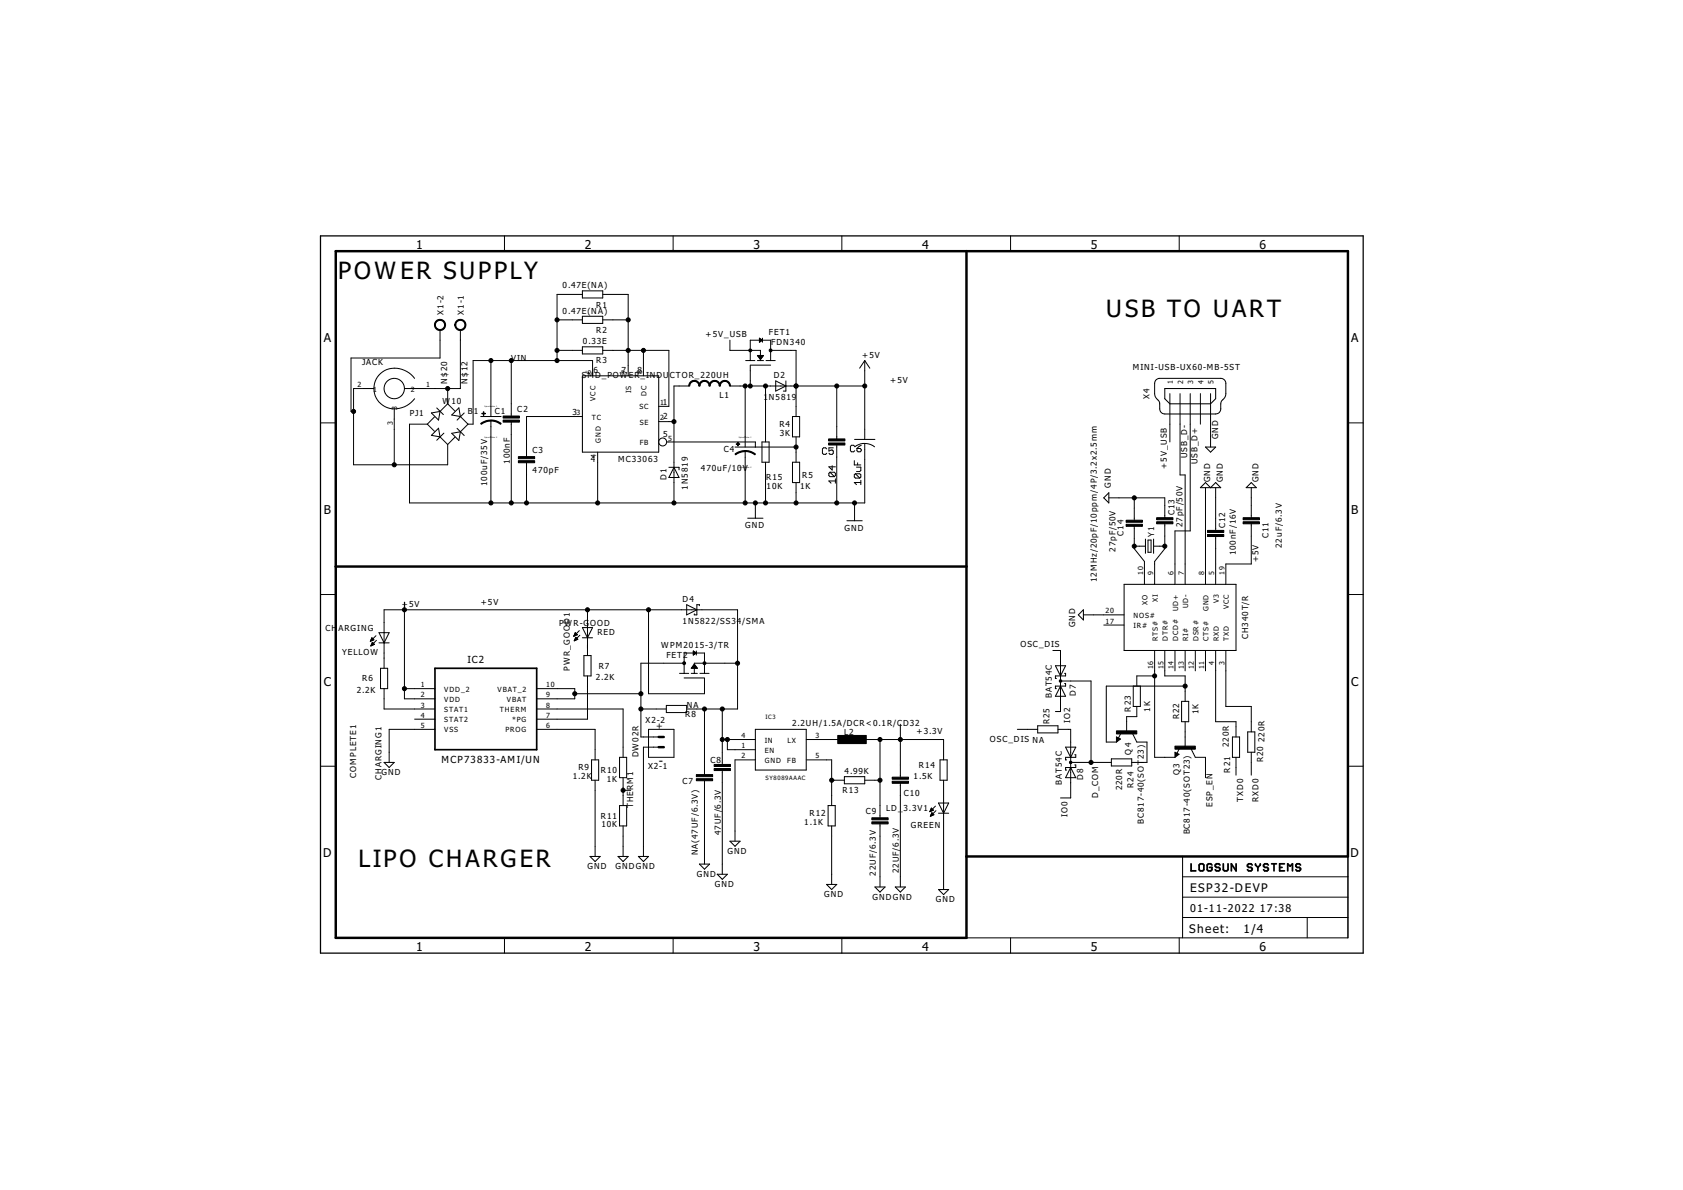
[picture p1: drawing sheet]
<svg xmlns="http://www.w3.org/2000/svg" width="420mm" height="297mm" viewBox="0 0 420 297" stroke-linecap="round" stroke-linejoin="round" font-family="sans-serif">
<g fill="none" stroke="#000" stroke-width=".25">
<path d="M125.9 58.9v3.8M168 58.9v3.8M210.2 58.9v3.8M252.3 58.9v3.8M294.4 58.9v3.8M83.8 62.7h252.7v171.4h-252.7zM139.1 79.8h6.3M145.4 72.6h5.1v1.8h-5.1zM145.4 79h5.1v1.7h-5.1zM145.4 73.5h-6.3v16.5M150.5 79.8h6.3M150.5 73.5h6.3v20.3"/>
<path d="M93.3 97a5.1 5.1 0 0 0 5.1 5.1M93.3 97h-5v19h23.5v-5M103.5 94.4a5.6 5.6 0 0 0-9.8 .8l-.4 1.8M103.5 99.5a6.3 6.3 0 0 1-5.1 2.6M109.9 82.4v7h-22.3v13.3h.7M111.8 97v3.8M114.9 82.4v14.6h-13.9M122.6 90v14M127.6 90v13.8M139.1 87.5h6.3M145.4 86.6h5.1v1.7h-5.1zM145.4 93.8h19v19.1h-19z"/>
<path d="M147.9 93.8v-3.8h-29.8v15.9h-1.3M150.5 87.5h16.5v13.9h-2.6M160.6 87.5v6.3M172.1 96.4h-3.8v29.1M182.2 96.4h33.7M182.2 84.9v2.6h7.6v2.5M186 96.4v15.2M186.2 90h2.2M187.3 90v-5.1h5.1v5.1M187.3 91.2v5.2M187.3 91.1h5.1M189.1 90h1.5"/>
<path d="M189.1 88.7h1.5l-.8 1zM189.2 88.8h1.3M189.3 89h1.1M189.4 89.1h1M189.4 89.2h.8M189.5 89.3h.7M189.6 84.4l.8 .5-.8 .5zM189.6 85.3h.1M189.6 85.2h.3M189.6 85.1h.5M189.6 85h.7M189.6 84.9h.7"/>
<path d="M189.6 84.7h.5M189.6 84.6h.3M189.6 84.5h.1M189.6 89.4h.5M189.7 89.6h.3M189.8 89.7h.1M190.4 84.4v1M191.1 96.4v13.9M191.2 90h2.3M192.4 87.5h6.3v16.5M193.7 95.1l2.5 1.3-2.5 1.2zM196.2 95.1v2.5h-.6"/>
<path d="M208.9 96.4v13.2M215.9 90v19.7M215.9 90l-1.3 1.9M215.9 90l1.2 1.9M288.5 94.9l1-.5 15.5 .1 .8 .4 .2 .8v2.9l-.2 .7-.7 .7a2.59 2.59 0 0 0-.3 2.1l-.5 1-.8 .2h-12.7l-.6-.1-.4-.4a2.64 2.64 0 0 1-.3-2l-.1-.6-.9-.9-.2-.7-.1-2.9zM290.8 97h12.7v2.5l-1.3 1.3h-10.1l-1.3-1.3zM292.1 98.3v12M294.6 98.3v20.3h1.3v27.3M297.1 98.3v34.2h-3.8v13.4M299.7 98.3v7.6M302.2 98.3v13.3M80 105.6h3.8"/>
<path d="M98.4 102.1v13.9M106.7 105.9h-4.5v19.6h113.7v-14.8l1.5 .3 .9 .5M106.7 105.9l1.8 1.8M107.7 108.7l1.8-1.8 .4 2.2zM107.7 103.1l2.2-.4-.4 2.2zM108.5 104.1l-1.8 1.8M109 101.8l1.7 1.7M109.9 109.1l1.9 1.9M110.8 108.1l-1.8 1.8M111.8 100.8l-1.9 1.9M111.8 100.8l1.8 1.8M112.8 103.6l1.8-1.8 .3 2.2z"/>
<path d="M112.8 108.2l2.1-.4-.3 2.1zM113.6 109.1l-1.8 1.9M114.1 106.9l1.8 1.8M114.9 104l1.9 1.9M115.9 103.1l-1.8 1.8M116.8 105.9l-1.9 1.9M120 104h5.1M122.6 105v20.5M127.6 105.4v20.1M131.4 115.5v10M145.4 104h-14v10M149.2 112.9v12.6"/>
<path d="M164.4 105.2h3.9M166.4 110.3h22.2v1.3M167 116.6h2.5v.7M168.3 116.6l1.2 2.6h-2.5zM183.5 111.6h15.2M186 112.6v12.9M190.2 110.3h1.8v5.1h-1.8zM191.1 115.4v10.1M197.8 115.4h1.8v5.1h-1.8zM197.8 104h1.8v5.1h-1.8zM198.7 109.1v6.3M206.4 112.1l-.3-.3h-.5l-.3 .3v1l.3 .3h.5l.3-.3"/>
<path d="M207.2 117.9h1.1l.3 .3v.5l-.3 .3M207.2 117.9l-.3 .3v.5l.3 .3h1.1M207.2 117.9l1.1 1.1M207.8 116.2v1.1l-.9-.8h1.7M208 111.8h-1.1v.8l.6-.3 .5 .3v.5l-.2 .3h-.6l-.3-.3M208.6 119.5v1.1M208.9 111.1v14.4M213.3 115v1.1h1.6M213.3 109.7h5.1M213.4 111.4l-.3-.3h-.5l-.3 .3v1.1l.3 .3h.5l.3-.3M213.6 118.3h1l.3 .2v.6l-.3 .2M213.6 118.3l-.3 .2v.6l.3 .2h1"/>
<path d="M213.6 118.3l1 1M213.8 116.6h1.1v.8l-.3 .3h-.8M213.9 112h.9l.2 .5-.2 .3h-.6l-.3-.3zM214.1 115.5v.6M214.9 119.9v1.1M215 111.1l-1.1 .9M215.9 110.7l-1.1 .1-1.4 .7M300.9 111.6h2.6l-1.3 1.3zM336.5 105.6h3.8M186.7 129.3h3.8M188.6 125.5v3.8M198.7 120.5v5"/>
<path d="M208.6 120.1h-1.7l.6 .5M211.4 130h3.8M213.3 125.5v4.5M214.9 120.4h-1.6l.5 .6M275.5 124.3l1.3-1.3v2.5zM276.8 124.3h14v4.9M283.2 131.4v5.6l2.5 3.1v5.8M283.2 124.3v5.6M283.2 136.3h2.8M286 134.6v3.5M286.6 134.8h.8v3.1h-.8zM288 136.3h2.8"/>
<path d="M288 134.6v3.5M290.8 130.7v6.3l-2.6 3.1v5.8M300.9 121.7v24.2M300.9 120.5l1.3 1.2 1.3-1.2 1.3 1.2h-5.1zM303.5 121.7v10.7M303.5 133.9v12M312.4 130.7v10.1h-6.4v5.1M312.4 120.5l1.2 1.2h-2.5zM312.4 121.7v7.5M80 148.4h3.8M92.5 160h.1M92.5 159.9h.4"/>
<path d="M92.6 159.8h.6M92.6 159.6h.7M92.7 159.5h.5M92.8 159.4h.2M92.8 159.3h.1M92.8 159.2l.5 .5-.8 .4zM93.9 158.7l-1.4 1.4M94 159.8l-1.4 1.4M94.6 157.9h2.6l-1.3 2.6zM101 150.3v24.1h7.6M143.3 158.8h.1M143.3 158.7h.3"/>
<path d="M143.4 158.6h.4M143.4 159.9h.2M143.4 158.4h.7M143.5 159.8h.3M143.5 158.3h.5M143.5 159.6h.6M143.5 158.2h.4M143.6 159.5h.6M143.6 158.1h.2M143.6 159.4h.5M143.6 157.9h.1M143.7 159.3h.3"/>
<path d="M143.7 159.2h.1M143.7 159.1l.6 .5-.9 .4zM144.1 158.4l-.5-.5-.4 .9M144.1 158.4l-.9 .4M144.6 157.4l-1.4 1.4M144.8 158.6l-1.4 1.4M145.4 156.7h2.5l-1.2 2.5zM145.4 159.2h2.5M146.7 152.2v11.4M161.9 152.2v21h14v-3.9M171.4 150.9l2.6 1.3-2.6 1.3zM174.6 151.2v-.3h-.6v2.6h-.7v-.3"/>
<path d="M270.5 153.5h10.1M270.5 152.2v2.5l-1.3-1.2zM275.5 156h5.1M280.6 145.9h28v16.5h-28zM336.5 148.4h3.8M92.6 161.2h.1M92.6 161.1h.3M92.7 161h.5M92.8 160.8h.7M92.8 160.7h.5M92.9 160.6h.3M92.9 160.5h.2"/>
<path d="M92.9 160.4h.1M93 160.3l-.4 .9M93 160.3l.5 .5M93.5 160.8l-.9 .4M94.6 160.5h2.6M95 166.8h1.8v5.1h-1.8zM95.9 171.9v5.1h12.7M95.9 166.8v-14.6h88.2v24.8h-12.7M101 171.9h7.6M103.5 179.5h5.1M134 171.9h9.5v2.5h-9.5M134 177h21.6v12"/>
<path d="M143.5 173.2h16.5M145.8 163.6h1.8v5.1h-1.8zM146.7 168.7v10.8h-12.7M160 177h6.3M166.3 176.1h5.1v1.8h-5.1zM169.7 168.1h2.2M170.8 165.5h-10.8v18.5h4.4M170.8 168.1v-5.1h5.1v5.1M170.8 169.2h5.1M172.6 168.1h1.5M172.6 166.8h1.5M172.7 166.6h1.3"/>
<path d="M172.8 166.5h1.1M172.9 166.4h.9M173 166.3h.7M173.1 162.5l.7 .5-.7 .5M173.1 162.5v1M173.1 163.5h.1M173.1 163.4h.2M173.1 163.3h.4M173.1 163.1h.6M173.1 162.9h.6M173.1 162.8h.4M173.1 162.6h.2"/>
<path d="M173.1 162.5h.1M173.1 166.2h.5M173.2 166h.3M173.2 165.9h.2M173.3 165.8l.8 1h-1.5zM173.8 162.5v1M174.7 168.1h2.3M175.9 177v16.4M180.3 177v13.8M184.1 165.5h-10.8v2.6M262.8 162.4h2v15.2h-1.3M263.5 166.2h2.5l-1.2 2.5z"/>
<path d="M264.8 171.3l1.2 2.5h-2.5zM264.8 170h7.6v20.3M265.8 170.6h.2v.7h-2.5v.6h.2M265.8 168.1h.2v.6h-2.5v.7h.2M282.9 171.3v5h1.8v-5M283.8 176.3v2.6h-2.5v3.8M288.2 162.4v26.6h5.1M288.2 168.7h-4.4v2.6M290.8 162.4v6.3h5.1v6.4M293.3 162.4v5M295 175.1h1.8v5h-1.8zM295.9 162.4v5"/>
<path d="M295.9 171.3h-19.7v13.9h2.5M298.4 162.4v5M300.9 162.4v5M303.5 162.4v17.7h5.1v3.9M306 162.4v13.9h6.4v6.4M80 191.3h3.8M95.9 190.3h2.5l-1.2 1.3zM108.6 182.1h-11.4v8.2M134 182.1h14.6v7.6M147.7 189.7h1.8v5.1h-1.8zM148.6 194.8v19M154.7 189h1.7v5.1h-1.7z"/>
<path d="M155.6 194.1v7M155.6 197.3h1.9M161.9 182.1h6.4v6.9h-6.4zM164.4 186.5h-3.8v27.3M175.9 194.9v20.8M180.3 192.3v25.9M180.3 184.6h8.3M181.6 184.6v2.5h7M188.6 182.1h12.7v10.1h-12.7zM188.6 189.7h-5.1v20.3M201.3 189.7h6.3v11.4M201.3 184.6h8.9"/>
<path d="M207.6 194.8h3.2M210.8 193.9h5.1v1.7h-5.1zM215.2 184.6h20.4v5.1M215.9 194.8h3.8M219.7 184.6v19.5M224.8 180.8v13.2M224.8 195.5v25.9M234.7 189.7h1.8v5.1h-1.8zM235.6 194.8v27.2M254 182.1h5.1M259.1 181.2h5v1.7h-5zM264.1 182.1h3.2v17.1h-2.5"/>
<path d="M266 186.5h2.6l-1.3 2.5zM267.3 190.3h10.2M267.3 191.6l1.3 2.5h-2.6zM268.3 188.4h.3v.6h-2.6v.7h.3M268.3 190.9h.3v.7h-2.6v.6h.3M277.5 189.4h5v1.8h-5zM278.7 184l1 .5-1 .7zM278.8 184.2v.8l.7-.5-.5-.3v.4l.2-.1M279.8 183l-.6 1.2M282.8 183.2l1 2h2.5v5.1h-3.8M293.3 187.8l1 .5-1 .7zM293.5 188v.8l.6-.5-.5-.3v.4l.2-.1"/>
<path d="M294.4 186.8l-.6 1.2M295.9 180.1v6.4M297.4 187l1 2h2.5v5.1M307.7 184h1.8v5h-1.8zM308.6 189v4.5M311.5 182.7h1.8v5.1h-1.8zM312.4 187.8v5.7M336.5 191.3h3.8M147.3 213.8h2.5l-1.2 1.3zM154.3 213.8h2.5l-1.2 1.3zM154.7 201.1h1.7v5.1h-1.7zM155.6 206.2v7.6"/>
<path d="M159.4 213.8h2.5l-1.3 1.3zM174.6 215.7h2.5l-1.2 1.3zM179 218.2h2.6l-1.3 1.3zM182.2 210h2.6l-1.3 1.2zM206.7 201.1h1.8v5.1h-1.8zM207.6 206.2v14.6M219.7 205.7v15.7M232.2 202.6h.1M232.2 202.5h.3M232.2 202.3h.6M232.3 202.2h.7M232.3 203.7h.2"/>
<path d="M232.3 202.1h.6M232.3 203.5h.5M232.4 202h.3M232.4 203.4h.6M232.5 201.8h.1M232.5 203.3h.6M232.5 201.7l-.4 .9M232.5 201.7l.5 .5-.9 .4M232.5 201.7h.1M232.5 203.2h.4M232.6 203.1h.2M232.6 202.9h.1"/>
<path d="M232.6 202.9l.6 .5-.9 .4zM233.5 201.2l-1.4 1.4M233.7 202.4l-1.4 1.4M234.3 200.4h2.5l-1.2 2.6zM234.3 203h2.5M295.2 213.8v20.3M295.2 218.9h41.3M336.5 213.8h-95.2v20.3M125.9 234.1v3.8M168 234.1v3.8M206.4 220.8h2.5l-1.3 1.2zM210.2 234.1v3.8"/>
<path d="M218.4 221.4h2.6l-1.3 1.3zM223.5 221.4h2.5l-1.2 1.3zM234.3 222h2.5l-1.2 1.3zM252.3 234.1v3.8M294.4 234.1v3.8M295.2 229h41.3M295.2 223.9h41.3M326.3 229v5.1"/>
<circle cx="98.4" cy="97" r="2.54"/>
<circle cx="165.4" cy="110.3" r=".99"/>
</g>
<path d="M241.3 62.7v171.4h-157.5v-171.4h252.7v151.1h-95.2M83.8 141.4h157.5M164.4 186.5h1.3M164.4 184h1.3" fill="none" stroke="#000" stroke-width=".61"/>
<g fill="none" stroke="#000" stroke-width=".44">
<path d="M297.3 215.6v1.8h1.2M299.4 215.9l.3-.3h.5l.3 .3v1.2l-.3 .3h-.5l-.3-.3zM302.6 215.9l-.3-.3h-.6l-.3 .3v1.2l.3 .3h.6l.3-.3v-.6h-.6M304.6 215.9l-.3-.3h-.6l-.3 .3v.3l.3 .3h.6l.3 .3v.3l-.3 .3h-.6l-.3-.3M305.4 215.6v1.5l.3 .3h.6l.3-.3v-1.5M308.6 215.6v1.8l-1.2-1.8v1.8M312.6 215.9l-.3-.3h-.6l-.3 .3v.3l.3 .3h.6l.3 .3v.3l-.3 .3h-.6l-.3-.3M313.4 215.6v.3l.6 .6M314 216.5v.9M314.6 215.6v.3l-.6 .6M316.6 215.9l-.3-.3h-.6l-.3 .3v.3l.3 .3h.6l.3 .3v.3l-.3 .3h-.6l-.3-.3M317.5 215.6h1.1"/>
<path d="M318.1 215.6v1.8M319.5 216.5h.6M320.7 215.6h-1.2v1.8h1.2M321.5 217.4v-1.8l.6 .6 .6-.6v1.8M324.7 215.9l-.3-.3h-.6l-.3 .6 .3 .3h.6l.3 .3v.3l-.3 .3h-.6l-.3-.3"/>
</g>
<g fill="#000" stroke="#000" stroke-width=".25">
<path d="M108.8 80.2a1.39 1.39 0 0 1 2.2 .2 1.39 1.39 0 0 1-.8 2.1 1.39 1.39 0 0 1-1.7-1.4h.2a1.14 1.14 0 0 1 1.7-.9 1.14 1.14 0 0 1 .1 1.9 1.14 1.14 0 0 1-1.8-.7v-.3h-.2z" fill-rule="evenodd"/>
<path d="M113.9 80.2a1.39 1.39 0 0 1 2.2 .2 1.39 1.39 0 0 1-.8 2.1 1.39 1.39 0 0 1-1.8-1.4h.3a1.14 1.14 0 0 1 1.7-.9 1.14 1.14 0 0 1 .1 1.9 1.14 1.14 0 0 1-1.8-.7v-.3h-.3z" fill-rule="evenodd"/>
<path d="M172.3 95.4l1-.4v.2l-.7 .3-.4 .9h-.3z" fill-rule="evenodd"/>
<path d="M173.3 95a1.37 1.37 0 0 1 1.4 1.4h-.2l-.4-.9-.8-.3z" fill-rule="evenodd"/>
<path d="M174.9 95.4l1-.4v.2l-.7 .3-.5 .9h-.2z" fill-rule="evenodd"/>
<path d="M175.9 95a1.37 1.37 0 0 1 1.4 1.4h-.3l-.4-.9-.7-.3z" fill-rule="evenodd"/>
<path d="M177.4 95.4l1-.4v.2l-.7 .3-.4 .9h-.3z" fill-rule="evenodd"/>
<path d="M178.4 95a1.37 1.37 0 0 1 1.4 1.4h-.2l-.5-.9-.7-.3z" fill-rule="evenodd"/>
<path d="M180 95.4l1-.4v.2l-.8 .3-.4 .9h-.2z" fill-rule="evenodd"/>
<path d="M181 95a1.37 1.37 0 0 1 1.4 1.4h-.3l-.4-.9-.7-.3z" fill-rule="evenodd"/>
<path d="M120 105.7l1.2-.6 1.4-.2v.2l-1.1 .1-1.3 .7z" fill-rule="evenodd"/>
<path d="M122.6 104.8l1.3 .3 1.2 .6-.1 .2-1.4-.7-1-.1z" fill-rule="evenodd"/>
<path d="M183.5 113.3l1.2-.6 1.3-.2v.2l-1 .2-1.4 .6z" fill-rule="evenodd"/>
<path d="M186 112.5l1.4 .2 1.2 .6-.2 .2-1.3-.7-1.1-.1z" fill-rule="evenodd"/>
<circle cx="139.1" cy="79.8" r=".51"/>
<circle cx="156.8" cy="79.8" r=".51"/>
<circle cx="111.8" cy="97" r=".51"/>
<circle cx="122.6" cy="90" r=".51"/>
<circle cx="127.6" cy="90" r=".51"/>
<circle cx="139.1" cy="90" r=".51"/>
<circle cx="139.1" cy="87.5" r=".51"/>
<circle cx="156.8" cy="87.5" r=".51"/>
<circle cx="160.6" cy="87.5" r=".51"/>
<circle cx="186" cy="96.4" r=".51"/>
<circle cx="187.3" cy="96.4" r=".51"/>
<circle cx="187.3" cy="87.5" r=".36"/>
<circle cx="191.1" cy="96.4" r=".51"/>
<circle cx="192.4" cy="87.5" r=".36"/>
<circle cx="198.7" cy="96.4" r=".51"/>
<circle cx="208.9" cy="96.4" r=".51"/>
<circle cx="215.9" cy="96.4" r=".51"/>
<circle cx="88.3" cy="102.7" r=".51"/>
<circle cx="98.4" cy="116" r=".51"/>
<circle cx="168.3" cy="105.2" r=".51"/>
<circle cx="198.7" cy="111.6" r=".51"/>
<circle cx="122.6" cy="125.5" r=".51"/>
<circle cx="127.6" cy="125.5" r=".51"/>
<circle cx="131.4" cy="125.5" r=".51"/>
<circle cx="149.2" cy="125.5" r=".51"/>
<circle cx="168.3" cy="125.5" r=".51"/>
<circle cx="186" cy="125.5" r=".51"/>
<circle cx="188.6" cy="125.5" r=".51"/>
<circle cx="191.1" cy="125.5" r=".51"/>
<circle cx="198.7" cy="125.5" r=".51"/>
<circle cx="208.9" cy="125.5" r=".51"/>
<circle cx="213.3" cy="125.5" r=".51"/>
<circle cx="283.2" cy="136.3" r=".51"/>
<circle cx="283.2" cy="124.3" r=".51"/>
<circle cx="290.8" cy="136.3" r=".51"/>
<circle cx="101" cy="152.2" r=".51"/>
<circle cx="146.7" cy="152.2" r=".51"/>
<circle cx="161.9" cy="152.2" r=".51"/>
<circle cx="101" cy="171.9" r=".51"/>
<circle cx="143.5" cy="173.2" r=".51"/>
<circle cx="160" cy="173.2" r=".51"/>
<circle cx="160" cy="177" r=".51"/>
<circle cx="170.8" cy="165.5" r=".36"/>
<circle cx="175.9" cy="177" r=".51"/>
<circle cx="175.9" cy="165.5" r=".36"/>
<circle cx="180.3" cy="177" r=".51"/>
<circle cx="184.1" cy="165.5" r=".51"/>
<circle cx="264.8" cy="170" r=".33"/>
<circle cx="288.2" cy="168.7" r=".51"/>
<circle cx="295.9" cy="171.3" r=".51"/>
<circle cx="155.6" cy="197.3" r=".51"/>
<circle cx="180.3" cy="184.6" r=".51"/>
<circle cx="181.6" cy="184.6" r=".51"/>
<circle cx="207.6" cy="194.8" r=".51"/>
<circle cx="219.7" cy="194.8" r=".51"/>
<circle cx="219.7" cy="184.6" r=".51"/>
<circle cx="224.8" cy="184.6" r=".51"/>
<circle cx="267.3" cy="190.3" r=".33"/>
<circle cx="272.4" cy="190.3" r=".51"/>
</g>
<g fill="#000" stroke="#000" stroke-width=".25">
<path d="M120.3 103.2h.9v.1h-.9zM120.7 102.8h.1v.9h-.1zM125.6 104.9h4.1v.5h-4.1zM125.6 103.8h4.1v.6h-4.1zM129.4 115h4.1v.5h-4.1zM129.4 114h4.1v.5h-4.1zM183.8 110.8h.9v.1h-.9zM184.2 110.4h.1v.9h-.1zM206.9 110.6h4v.5h-4zM206.9 109.6h4v.5h-4zM281.1 129.9h4.1v.5h-4.1zM281.1 130.9h4.1v.5h-4.1z"/>
<path d="M288.8 129.2h4v.5h-4zM288.8 130.2h4v.5h-4zM301.5 132.4h4v.5h-4zM301.5 133.4h4v.5h-4zM310.3 129.2h4.1v.5h-4.1zM310.3 130.2h4.1v.5h-4.1zM173.8 194.4h4.1v.5h-4.1zM173.8 193.4h4.1v.5h-4.1zM178.3 191.8h4.1v.5h-4.1zM178.3 190.8h4.1v.5h-4.1zM209.1 183.6h7.2v2h-7.2zM222.7 195h4.1v.5h-4.1z"/>
<path d="M222.7 194h4.1v.5h-4.1zM278.7 182.4h5.1v.8h-5.1zM293.3 186.2h5.1v.8h-5.1zM217.7 205.1h4v.6h-4zM217.7 204.1h4v.5h-4z"/>
</g>
<path d="M80 58.9h260.3v179h-260.3z" fill="none" stroke="#000" stroke-width=".32"/>
<path d="M108.6 166.8h25.4v20.3h-25.4z" fill="none" stroke="#000" stroke-width=".42"/>
<g font-size="7.2">
<text x="84.5" y="69.7">POWER SUPPLY</text>
<text x="276.2" y="79.2">USB TO UART</text>
<text x="89.5" y="216.3">LIPO CHARGER</text>
</g>
<g font-size="3.7">
<text x="103.9" y="62.1">1</text>
<text x="146" y="62.1">2</text>
<text x="188.1" y="62.1">3</text>
<text x="230.2" y="62.1">4</text>
<text x="272.3" y="62.1">5</text>
<text x="314.5" y="62.1">6</text>
<text x="80.8" y="85.4">A</text>
<text x="337.3" y="85.4">A</text>
<text x="80.8" y="128.3">B</text>
<text x="337.3" y="128.3">B</text>
<text x="80.8" y="171.1">C</text>
<text x="337.3" y="171.1">C</text>
<text x="80.7" y="214">D</text>
<text x="337.2" y="214">D</text>
<text x="103.9" y="237.3">1</text>
<text x="146" y="237.3">2</text>
<text x="188.1" y="237.3">3</text>
<text x="230.2" y="237.3">4</text>
<text x="272.3" y="237.3">5</text>
<text x="314.5" y="237.3">6</text>
</g>
<g font-size="3.6">
<text x="164.5" y="190.9">-</text>
<text x="297.1" y="222.7">ESP32-DEVP</text>
<text x="296.9" y="233">Sheet:</text>
<text x="310.5" y="232.8">1/4</text>
</g>
<g font-size="3.2">
<text x="297.1" y="227.8">01-11-2022</text>
<text x="314.5" y="227.8">17:38</text>
</g>
<g font-size="2.9">
<text x="116.7" y="165.6">IC2</text>
<text x="110.2" y="190.4">MCP73833-AMI/UN</text>
</g>
<text font-size="2.7" x="163.8" y="182">+</text>
<g font-size="2.5">
<text x="140.4" y="72">0.47E(NA)</text>
<text x="148.9" y="76.8">R1</text>
<text x="110.7" y="78.6" transform="rotate(-90 110.7 78.6)">X1-2</text>
<text x="115.8" y="78.6" transform="rotate(-90 115.8 78.6)">X1-1</text>
<text x="140.4" y="78.3">0.47E(NA)</text>
<text x="148.9" y="83.1">R2</text>
<text x="191.9" y="83.6">FET1</text>
<text x="127.6" y="90">VIN</text>
<text x="145.5" y="85.9">0.33E</text>
<text x="176.2" y="84.2">+5V_USB</text>
<text x="192.5" y="86.2">FDN340</text>
<text x="215.2" y="89.4">+5V</text>
<text x="90.4" y="91.1">JACK</text>
<text x="111.6" y="95.7" transform="rotate(-90 111.6 95.7)">N$20</text>
<text x="116.7" y="95.7" transform="rotate(-90 116.7 95.7)">N$12</text>
<text x="145.2" y="94.3">SMD_POWER_INDU</text>
<text x="148.2" y="93">6</text>
<text x="148.9" y="90.7">R3</text>
<text x="155.2" y="93.1">7</text>
<text x="159.2" y="93.1">8</text>
<text x="167.2" y="94.3">CTOR_220UH</text>
<text x="193.1" y="94.4">D2</text>
<text x="222.2" y="95.7">+5V</text>
<text x="282.8" y="92.4">MINI-USB-UX60-MB-5ST</text>
<text x="110.5" y="100.8">W</text>
<text x="112.7" y="100.8">10</text>
<text x="165.5" y="101">1</text>
<text x="179.6" y="99.4">L1</text>
<text x="190.6" y="99.8">1</text>
<text x="192" y="99.8">N5819</text>
<text x="287" y="99.5" transform="rotate(-90 287 99.5)">X4</text>
<text x="102.3" y="103.8">PJ1</text>
<text x="116.8" y="103.3">B</text>
<text x="118.3" y="103.3">1</text>
<text x="123.6" y="103.3">C1</text>
<text x="129.2" y="102.9">C2</text>
<text x="143" y="103.7">3</text>
<text x="165.6" y="104.7">2</text>
<text x="194.6" y="106.6">R4</text>
<text x="133" y="113.1">C3</text>
<text x="165.6" y="109.1">5</text>
<text x="180.7" y="112.9">C4</text>
<text x="194.6" y="108.8">3K</text>
<text x="304.1" y="109.7" transform="rotate(-90 304.1 109.7)">GND</text>
<text x="127.2" y="115.8" transform="rotate(-90 127.2 115.8)">100nF</text>
<text x="133" y="118.2">470pF</text>
<text x="147.5" y="115.4">4</text>
<text x="154.3" y="115.4">MC33063</text>
<text x="166.4" y="119.7" transform="rotate(-90 166.4 119.7)">D1</text>
<text x="175" y="117.7">470uF/10V</text>
<text x="191.3" y="119.9">R15</text>
<text x="200.3" y="119.3">R5</text>
<text x="291.3" y="117" transform="rotate(-90 291.3 117)">+5V_USB</text>
<text x="296.4" y="114.3" transform="rotate(-90 296.4 114.3)">USB_D-</text>
<text x="298.9" y="115.9" transform="rotate(-90 298.9 115.9)">USB_D+</text>
<text x="121.7" y="121.4" transform="rotate(-90 121.7 121.4)">100uF/35V</text>
<text x="171.7" y="122.2" transform="rotate(-90 171.7 122.2)">1N5819</text>
<text x="191.4" y="122.1">10K</text>
<text x="199.7" y="122.1">1K</text>
<text x="277.3" y="121.7" transform="rotate(-90 277.3 121.7)">GND</text>
<text x="302.1" y="120.4" transform="rotate(-90 302.1 120.4)">GND</text>
<text x="305.3" y="120.4" transform="rotate(-90 305.3 120.4)">GND</text>
<text x="314.2" y="120.4" transform="rotate(-90 314.2 120.4)">GND</text>
<text x="186" y="131.9">GND</text>
<text x="293.2" y="128.6" transform="rotate(-90 293.2 128.6)">C13</text>
<text x="295.2" y="131.5" transform="rotate(-90 295.2 131.5)">27pF/50V</text>
<text x="305.9" y="131.8" transform="rotate(-90 305.9 131.8)">C12</text>
<text x="210.8" y="132.5">GND</text>
<text x="278.5" y="137.7" transform="rotate(-90 278.5 137.7)">27pF/50V</text>
<text x="280.5" y="133.7" transform="rotate(-90 280.5 133.7)">C14</text>
<text x="288.1" y="134.1" transform="rotate(-90 288.1 134.1)">Y1</text>
<text x="316.7" y="134.4" transform="rotate(-90 316.7 134.4)">C11</text>
<text x="320" y="136.8" transform="rotate(-90 320 136.8)">22uF/6.3V</text>
<text x="308.5" y="138.6" transform="rotate(-90 308.5 138.6)">100nF/16V</text>
<text x="314.2" y="140.4" transform="rotate(-90 314.2 140.4)">+5V</text>
<text x="273.9" y="145.3" transform="rotate(-90 273.9 145.3)">12MHz/20pF/10ppm/4P/3.2x2.5mm</text>
<text x="100.3" y="151.6">+5V</text>
<text x="120" y="150.9">+5V</text>
<text x="170.4" y="155.6">1N5822/SS34/SMA</text>
<text x="170.4" y="150.3">D4</text>
<text x="81.3" y="157.4">CH</text>
<text x="84.5" y="157.4">ARGING</text>
<text x="139.6" y="156.1">PWR-G</text>
<text x="147.3" y="156.1">OOD</text>
<text x="149.1" y="158.4">RED</text>
<text x="165.1" y="161.7">WPM2015-3/TR</text>
<text x="254.7" y="161.6">OSC_DIS</text>
<text x="268.4" y="156.6" transform="rotate(-90 268.4 156.6)">GND</text>
<text x="311.6" y="159.6" transform="rotate(-90 311.6 159.6)">CH340T/R</text>
<text x="85.4" y="163.5">YELLOW</text>
<text x="142.2" y="167.4" transform="rotate(-90 142.2 167.4)">PWR_GOOD1</text>
<text x="149.5" y="166.9">R7</text>
<text x="166.4" y="164.3">FET2</text>
<text x="89" y="172.9">2.2K</text>
<text x="90.4" y="170.1">R6</text>
<text x="148.7" y="169.7">2.2K</text>
<text x="268.5" y="173.8" transform="rotate(-90 268.5 173.8)">D7</text>
<text x="171.1" y="179">R8</text>
<text x="171.4" y="176.7">NA</text>
<text x="262.6" y="174.3" transform="rotate(-90 262.6 174.3)">BAT54C</text>
<text x="282.3" y="177.6" transform="rotate(-90 282.3 177.6)">R23</text>
<text x="287.1" y="177.6" transform="rotate(-90 287.1 177.6)">1K</text>
<text x="294.4" y="179.5" transform="rotate(-90 294.4 179.5)">R22</text>
<text x="299.2" y="178.2" transform="rotate(-90 299.2 178.2)">1K</text>
<text x="161.1" y="180.5">X2-2</text>
<text x="197.7" y="181.2">2.2UH/1.5A/DCR&lt;0.1R/C</text>
<text x="210.7" y="183.4">L2</text>
<text x="225.4" y="181.2">D32</text>
<text x="228.8" y="183.2">+3.3V</text>
<text x="247.1" y="185.1">OSC_DIS NA</text>
<text x="262" y="180.8" transform="rotate(-90 262 180.8)">R25</text>
<text x="267.2" y="180.4" transform="rotate(-90 267.2 180.4)">IO2</text>
<text x="315.7" y="185.2" transform="rotate(-90 315.7 185.2)">220R</text>
<text x="159.4" y="189" transform="rotate(-90 159.4 189)">DW02R</text>
<text x="161.8" y="192">X2-1</text>
<text x="177.4" y="190.6">C8</text>
<text x="229.4" y="191.7">R14</text>
<text x="282.4" y="188.3" transform="rotate(-90 282.4 188.3)">Q4</text>
<text x="306.8" y="186.5" transform="rotate(-90 306.8 186.5)">220R</text>
<text x="315.3" y="190.3" transform="rotate(-90 315.3 190.3)">R20</text>
<text x="88.9" y="194.1" transform="rotate(-90 88.9 194.1)">COMPLETE1</text>
<text x="95.2" y="194.7" transform="rotate(-90 95.2 194.7)">CHARGING1</text>
<text x="95.2" y="193.5">GND</text>
<text x="143" y="194.5">1.2K</text>
<text x="144.4" y="192.3">R9</text>
<text x="150" y="192.9">R10</text>
<text x="151.5" y="195.1">1K</text>
<text x="170.4" y="195.6">C7</text>
<text x="210.9" y="193.2">4.99K</text>
<text x="228.1" y="194.5">1.5K</text>
<text x="265.1" y="195.9" transform="rotate(-90 265.1 195.9)">BAT54C</text>
<text x="270.5" y="194.7" transform="rotate(-90 270.5 194.7)">D8</text>
<text x="280.1" y="197.3" transform="rotate(-90 280.1 197.3)">220R</text>
<text x="282.9" y="196.6" transform="rotate(-90 282.9 196.6)">R24</text>
<text x="294.5" y="193.4" transform="rotate(-90 294.5 193.4)">Q3</text>
<text x="307.1" y="192.8" transform="rotate(-90 307.1 192.8)">R21</text>
<text x="158.1" y="201.7" transform="rotate(-90 158.1 201.7)">THERM1</text>
<text x="202.1" y="203.7">R12</text>
<text x="210.4" y="198">R13</text>
<text x="216.1" y="203.3">C9</text>
<text x="221.3" y="202.5">LD_</text>
<text x="225.6" y="202.5">3.3V1</text>
<text x="225.7" y="198.8">C10</text>
<text x="266.5" y="203.9" transform="rotate(-90 266.5 203.9)">IO0</text>
<text x="274.2" y="199.2" transform="rotate(-90 274.2 199.2)">D_COM</text>
<text x="302.7" y="201.4" transform="rotate(-90 302.7 201.4)">ESP_EN</text>
<text x="310.3" y="200.1" transform="rotate(-90 310.3 200.1)">TXD0</text>
<text x="314.2" y="200.2" transform="rotate(-90 314.2 200.2)">RXD0</text>
<text x="150" y="204.4">R11</text>
<text x="150.1" y="206.6">10K</text>
<text x="179.9" y="208.5" transform="rotate(-90 179.9 208.5)">47UF/6.3V</text>
<text x="200.8" y="205.9">1.1K</text>
<text x="227.4" y="206.7">GREEN</text>
<text x="285.6" y="205.8" transform="rotate(-90 285.6 205.8)">BC817-40(SOT23)</text>
<text x="297" y="208.3" transform="rotate(-90 297 208.3)">BC817-40(SOT23)</text>
<text x="174.2" y="213.5" transform="rotate(-90 174.2 213.5)">NA(47UF/6.3V)</text>
<text x="181.6" y="213.2">GND</text>
<text x="146.7" y="217">GND</text>
<text x="153.7" y="217">GNDGND</text>
<text x="174" y="218.9">GND</text>
<text x="178.4" y="221.4">GND</text>
<text x="218.7" y="218.6" transform="rotate(-90 218.7 218.6)">22UF/6.3V</text>
<text x="224.4" y="218" transform="rotate(-90 224.4 218)">22UF/6.3V</text>
<text x="205.7" y="223.9">GND</text>
<text x="217.8" y="224.6">GNDGND</text>
<text x="233.7" y="225.2">GND</text>
</g>
<g font-size="2.1">
<text x="147.6" y="93.4" transform="rotate(-90 147.6 93.4)">6</text>
<text x="156.5" y="93.4" transform="rotate(-90 156.5 93.4)">7</text>
<text x="160.3" y="93.4" transform="rotate(-90 160.3 93.4)">8</text>
<text x="292.8" y="95.9" transform="rotate(-90 292.8 95.9)">1</text>
<text x="295.4" y="95.9" transform="rotate(-90 295.4 95.9)">2</text>
<text x="297.9" y="95.9" transform="rotate(-90 297.9 95.9)">3</text>
<text x="300.4" y="95.9" transform="rotate(-90 300.4 95.9)">4</text>
<text x="303" y="95.9" transform="rotate(-90 303 95.9)">5</text>
<text x="89.3" y="96.6">2</text>
<text x="93.1" y="97.7">1</text>
<text x="102.5" y="97.7">2</text>
<text x="106.4" y="96.6">1</text>
<text x="148.7" y="100" transform="rotate(-90 148.7 100)">VCC</text>
<text x="157.6" y="98.1" transform="rotate(-90 157.6 98.1)">IS</text>
<text x="161.4" y="98.9" transform="rotate(-90 161.4 98.9)">DC</text>
<text x="164.8" y="101.1">1</text>
<text x="98.1" y="106.1" transform="rotate(-90 98.1 106.1)">3</text>
<text x="99.2" y="102.3" transform="rotate(-90 99.2 102.3)">3</text>
<text x="143.9" y="103.6">3</text>
<text x="147.7" y="104.7">TC</text>
<text x="159.6" y="102.2">SC</text>
<text x="159.7" y="106">SE</text>
<text x="164.8" y="104.9">2</text>
<text x="150" y="110.5" transform="rotate(-90 150 110.5)">GND</text>
<text x="159.7" y="111.1">FB</text>
<text x="166.8" y="110">5</text>
<text x="148.9" y="114.4" transform="rotate(-90 148.9 114.4)">4</text>
<text x="285.4" y="143.5" transform="rotate(-90 285.4 143.5)">10</text>
<text x="287.9" y="143.5" transform="rotate(-90 287.9 143.5)">9</text>
<text x="293" y="143.5" transform="rotate(-90 293 143.5)">6</text>
<text x="295.5" y="143.5" transform="rotate(-90 295.5 143.5)">7</text>
<text x="300.6" y="143.5" transform="rotate(-90 300.6 143.5)">8</text>
<text x="303.1" y="143.5" transform="rotate(-90 303.1 143.5)">5</text>
<text x="305.7" y="143.5" transform="rotate(-90 305.7 143.5)">19</text>
<text x="276" y="155.7">17</text>
<text x="276" y="153.1">20</text>
<text x="283" y="154.2">NOS#</text>
<text x="286.5" y="150.9" transform="rotate(-90 286.5 150.9)">XO</text>
<text x="289" y="150.3" transform="rotate(-90 289 150.3)">XI</text>
<text x="294.1" y="152.6" transform="rotate(-90 294.1 152.6)">UD+</text>
<text x="296.6" y="151.8" transform="rotate(-90 296.6 151.8)">UD-</text>
<text x="301.7" y="152.5" transform="rotate(-90 301.7 152.5)">GND</text>
<text x="304.3" y="150.6" transform="rotate(-90 304.3 150.6)">V3</text>
<text x="306.8" y="152.1" transform="rotate(-90 306.8 152.1)">VCC</text>
<text x="283" y="156.8">IR#</text>
<text x="289" y="160" transform="rotate(-90 289 160)">RTS#</text>
<text x="291.6" y="160" transform="rotate(-90 291.6 160)">DTR#</text>
<text x="294.1" y="160" transform="rotate(-90 294.1 160)">DCD#</text>
<text x="296.6" y="160" transform="rotate(-90 296.6 160)">RI#</text>
<text x="299.2" y="160" transform="rotate(-90 299.2 160)">DSR#</text>
<text x="301.7" y="160" transform="rotate(-90 301.7 160)">CTS#</text>
<text x="304.3" y="160" transform="rotate(-90 304.3 160)">RXD</text>
<text x="306.8" y="160" transform="rotate(-90 306.8 160)">TXD</text>
<text x="287.9" y="167" transform="rotate(-90 287.9 167)">16</text>
<text x="290.4" y="167" transform="rotate(-90 290.4 167)">15</text>
<text x="293" y="167" transform="rotate(-90 293 167)">14</text>
<text x="295.5" y="167" transform="rotate(-90 295.5 167)">13</text>
<text x="298.1" y="167" transform="rotate(-90 298.1 167)">12</text>
<text x="300.6" y="167" transform="rotate(-90 300.6 167)">11</text>
<text x="303.1" y="165.9" transform="rotate(-90 303.1 165.9)">4</text>
<text x="305.7" y="165.9" transform="rotate(-90 305.7 165.9)">3</text>
<text x="105.1" y="171.5">1</text>
<text x="110.9" y="172.7">VDD_2</text>
<text x="124.2" y="172.7">VBAT_2</text>
<text x="136.3" y="171.5">10</text>
<text x="105.1" y="174.1">2</text>
<text x="105.1" y="176.6">3</text>
<text x="105.1" y="179.2">4</text>
<text x="110.9" y="175.2">VDD</text>
<text x="110.9" y="177.7">STAT1</text>
<text x="124.8" y="177.7">THERM</text>
<text x="126.6" y="175.2">VBAT</text>
<text x="136.3" y="174.1">9</text>
<text x="136.3" y="176.6">8</text>
<text x="136.3" y="179.2">7</text>
<text x="105.1" y="181.7">5</text>
<text x="110.9" y="180.3">STAT2</text>
<text x="110.9" y="182.8">VSS</text>
<text x="126.2" y="182.8">PROG</text>
<text x="127.9" y="180.3">*PG</text>
<text x="136.3" y="181.7">6</text>
<text x="185.1" y="184.2">4</text>
<text x="190.9" y="185.3">IN</text>
<text x="196.6" y="185.3">LX</text>
<text x="203.6" y="184.2">3</text>
<text x="185.1" y="186.8">1</text>
<text x="185.1" y="189.3">2</text>
<text x="190.9" y="187.9">EN</text>
<text x="190.9" y="190.4">GND</text>
<text x="196.5" y="190.4">FB</text>
<text x="203.6" y="189.3">5</text>
</g>
<g font-size="1.8">
<text x="191.1" y="179.5">IC3</text>
<text x="191.1" y="194.7">SY8089AAAC</text>
</g>
<g font-size=".6">
<text x="120.9" y="101.6">SpiceO</text>
<text x="122.7" y="101.6">rder 1</text>
<text x="120.9" y="109.2">SpiceO</text>
<text x="122.7" y="109.2">rder 2</text>
<text x="184.4" y="109.2">SpiceO</text>
<text x="186.1" y="109.2">rder 1</text>
<text x="184.4" y="116.8">SpiceO</text>
<text x="186.1" y="116.8">rder 2</text>
</g>
</svg>
